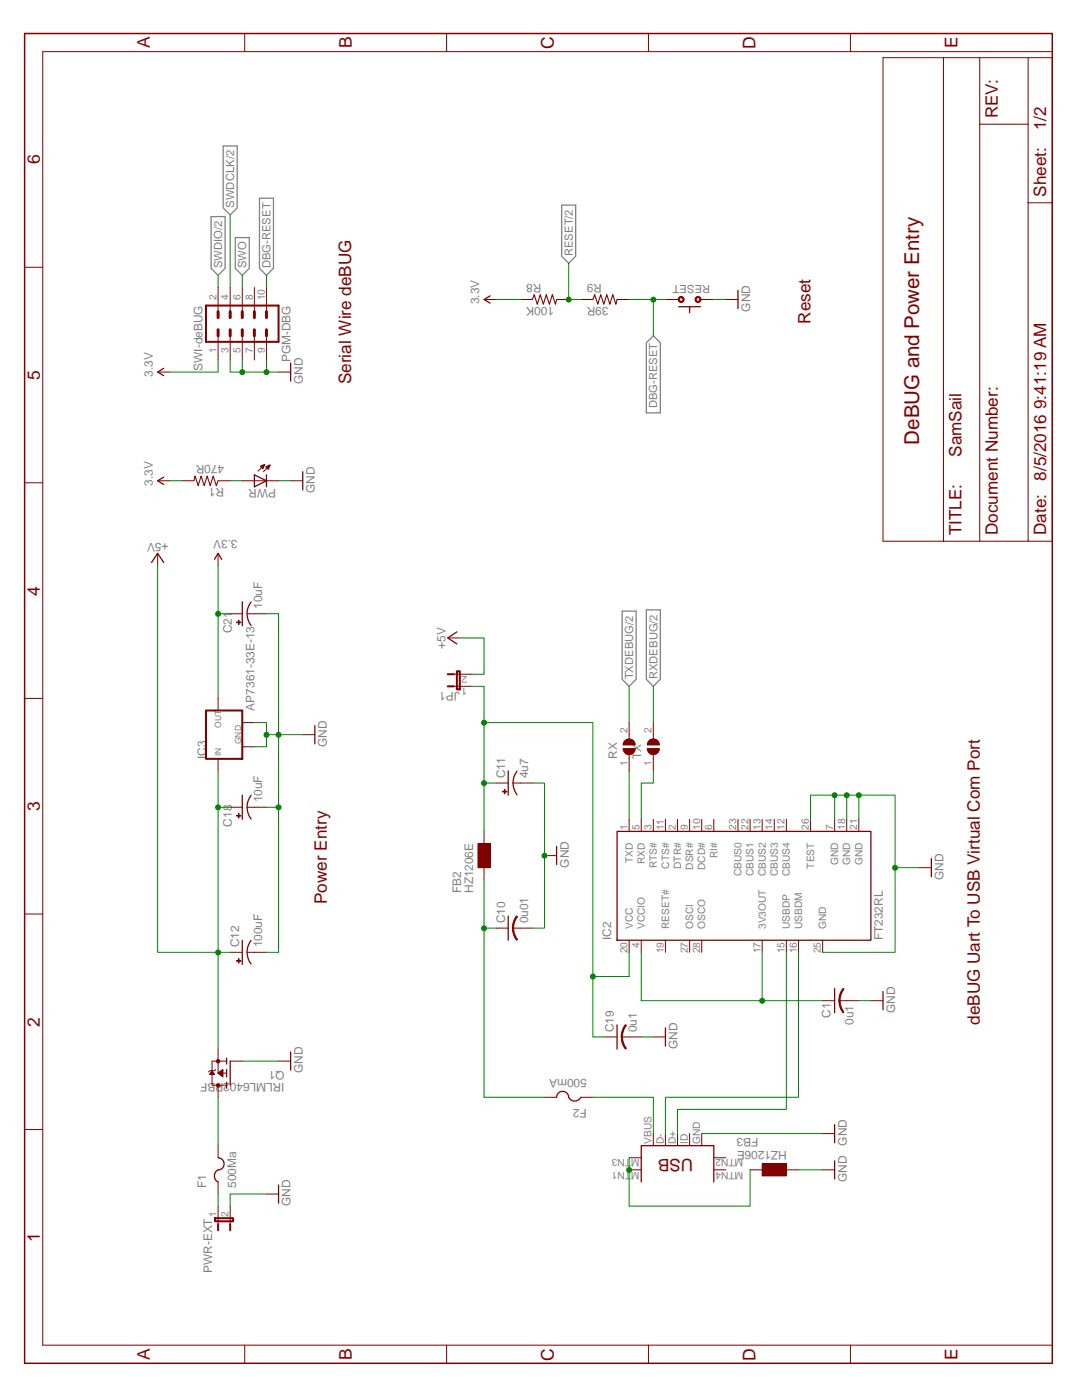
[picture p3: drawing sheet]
<svg xmlns="http://www.w3.org/2000/svg" width="216mm" height="279mm" viewBox="0 0 216 279" stroke-linecap="round" stroke-linejoin="round" font-family="sans-serif">
<path d="M44.5 29.1h2.8v12.4l-1.4 1.4-1.4-1.4zM51.8 39.6h2.8v14l-1.4 1.3-1.4-1.3zM42.1 43.2h2.8v10.4l-1.4 1.3-1.4-1.3zM46.9 47.4h2.8v6.2l-1.4 1.3-1.4-1.3zM112.1 40.9h2.8v10.2l-1.4 1.4-1.4-1.4zM130.4 67l1.4 1.4v14h-2.8v-14zM124.1 122h2.8v13.6l-1.4 1.4-1.4-1.4zM129 121.7h2.8v13.9l-1.4 1.4-1.4-1.4z" fill="none" stroke="#808080" stroke-width=".25"/>
<path d="M4.9 6.7h205.1v265.4h-205.1z" fill="none" stroke="#800000" stroke-width=".3"/>
<g fill="none" stroke="#800000" stroke-width=".2">
<path d="M48.8 6.7v3.6M89.1 6.7v3.6M129.4 6.7v3.6M169.7 6.7v3.6M188.3 11.5v96.5M195.5 11.5v96.5M205.1 11.5h-28.9v96.5h28.9M210 10.3h-201.5v258.2h201.5M195.5 24.8h9.6M205.1 24.8v-13.3h4.9v96.5h-4.9v-67.5M205.1 24.8v15.7M4.9 53.3h3.6"/>
<path d="M43.5 57.4v4.8M45.9 57.4v4.8M48.3 57.4v4.8M50.8 57.4v4.8M53.2 57.4v4.8M205.1 40.5h4.9M43.5 67v4.8M45.9 67v4.8M48.3 67v4.8M50.8 67v4.8M53.2 67v4.8M55.6 74.3h2.4"/>
<path d="M4.9 96.4h3.6M31.5 95.9h2.4M36.3 95.9h2.4M43.5 95.9h2.4M48.3 95.9h7.3M52 93.1l.8-.4-.3 .9zM52 93v.1M52.1 93v.2M52.2 92.9v.4M52.3 92.9v.6M52.5 92.9v.6M52.6 92.8v.5"/>
<path d="M52.7 92.8v.2M52.8 92.7h.1M52.8 92.7l-1.3 1.3M53 93.2l.9-.4-.4 .9zM53.1 93.2v.1M53.2 93.1v.3M53.4 93v.5M53.5 93v.6M53.6 93v.5M53.7 92.9v.4M53.8 92.9v.1M53.9 92.8l-1.3 1.3"/>
<path d="M58 95.9h2.4M4.9 139.4h3.6M4.9 182.4h3.6M43 213.4l-.2 .3h-1l-.2 .2M43.5 211.8v2.4h1.7M45.2 211.8h-2.9v4.8h2.9M4.9 225.4h3.6M53.2 238.3h2.4M48.8 268.5v3.6M89.1 268.5v3.6M129.4 268.5v3.6M169.7 268.5v3.6"/>
</g>
<path d="M41.1 61h14.5v7.2h-14.5z" fill="none" stroke="#800000" stroke-width=".4"/>
<path d="M43.5 65.8v1.2M43.5 62.2v1.2M45.9 65.8v1.2M45.9 62.2v1.2M48.3 65.8v1.2M48.3 62.2v1.2M50.8 62.2v1.2M50.8 65.8v1.2M53.2 62.2v1.2M53.2 65.8v1.2" fill="none" stroke="#800000" stroke-width=".59"/>
<path d="M58 72.4v3.7M32.7 95.2l-1.2 .7 1.2 .8M50.8 94.8l2.4 1.1-2.4 1.3zM53.2 94.8v2.4M60.4 94.1v3.7M45.2 213.4v1.5M45.2 216v1.2M45.2 211.2v1.2M45.9 211.8v4.8M55.6 236.5v3.6" fill="none" stroke="#800000" stroke-width=".25"/>
<path d="M38.7 95.9l.2-.9 .6 1.9 .6-1.9 .6 1.9 .6-1.9 .7 1.9 .5-1.9 .7 1.9 .3-1" fill="none" stroke="#800000" stroke-width=".21"/>
<circle cx="43.5" cy="211.8" r=".34" fill="#800000"/>
<circle cx="43.5" cy="211.8" r=".34" fill="none" stroke="#800000" stroke-width=".2"/>
<circle cx="43.5" cy="216.6" r=".34" fill="#800000"/>
<g fill="none" stroke="#800000" stroke-width=".2">
<path d="M31.5 110.4v2.4M49.3 161.1h1.5M41.8 214.4h.1M42 214.2v.2M42.1 214.1v.3M42.2 213.9v.5M42.3 213.7v.7M42.3 213.7l.5 .7h-1zM42.4 213.8v.6M42.5 214v.4M42.6 214.2v.2M42.7 214.3v.1"/>
<path d="M43.5 214.2h.1M43.5 214.2l1-.8v1.5zM43.5 209.4v2.4M43.5 216.6v2.4M43.6 214.1v.2M43.8 214v.4M43.9 213.9v.5M44 213.8v.7M44.1 213.7v.9M44.2 213.7v1M44.3 213.6v1.2M44.4 213.5v1.4"/>
<path d="M45.9 211.8h2.4M55.6 211.8h2.4M43.5 240.7v3.6M45.9 240.7v3.6"/>
<circle cx="43.5" cy="216.6" r=".34"/>
</g>
<path d="M42.9 243.1h3.6v.6h-3.6zM43.5 244.3v1.2M45.9 244.3v1.2" fill="none" stroke="#800000" stroke-width=".4"/>
<path d="M30.2 112.2l1.3-1.8 1.2 1.8M48.3 158.7v4.8M50.1 158.7a3.9 3.9 0 0 0 0 4.7M58 210v3.6" fill="none" stroke="#800000" stroke-width=".25"/>
<path d="M47.6 162.4h.1v.8h-.1z" fill="#800000"/>
<path d="M47.6 162.4h.1v.8h-.1z" fill="none" stroke="#800000" stroke-width=".2"/>
<path d="M47.2 162.8h.9v.1h-.9z" fill="#800000"/>
<path d="M49.3 122.5h1.5M45.9 161.1h2.4M47.2 162.8h.9v.1h-.9zM50.8 161.1h2.4" fill="none" stroke="#800000" stroke-width=".2"/>
<path d="M48.3 120.1v4.8M50.1 120.1a3.8 3.8 0 0 0 0 4.7" fill="none" stroke="#800000" stroke-width=".25"/>
<path d="M47.6 123.8h.1v.8h-.1z" fill="#800000"/>
<path d="M47.6 123.8h.1v.8h-.1z" fill="none" stroke="#800000" stroke-width=".2"/>
<path d="M47.2 124.1h.9v.2h-.9z" fill="#800000"/>
<g fill="none" stroke="#800000" stroke-width=".2">
<path d="M96.6 59.8h2.4M103.8 59.8h2.4M111.1 59.8h2.4M115.9 59.8h2.4M123.1 59.8h2.4M132.8 59.8h2.4M140 59.8h2.4M144.8 59.8h2.5M31.5 74.3h2.4M43.5 110.4v2.4M43.5 139.4v2.4M45.9 122.5h2.4"/>
<path d="M47.2 124.1h.9v.2h-.9zM50.8 122.5h2.4M43.5 151.4v2.5M48.3 149h2.5M48.3 144.2h2.5M60.4 146.6h2.4M43.5 228.6v2.5M43.5 235.9v2.4"/>
</g>
<path d="M97.8 59.1l-1.2 .7 1.2 .7M147.3 58v3.6M32.7 73.5l-1.2 .8 1.2 .7M42.8 111.6l.7-1.2 .7 1.2M62.8 144.8v3.6M43.5 231.1a1.21 1.21 0 0 1 1.2 1.2 1.21 1.21 0 0 1-1.2 1.2 1.35 1.35 0 0 0-.7 1.2 1.35 1.35 0 0 0 .7 1.2" fill="none" stroke="#800000" stroke-width=".25"/>
<path d="M41.1 141.8h7.2v9.6h-7.2z" fill="none" stroke="#800000" stroke-width=".4"/>
<path d="M106.2 59.8l.4-1 .6 1.9 .6-1.9 .6 1.9 .6-1.9 .6 1.9 .6-1.9 .6 1.9 .3-.9M118.3 59.8l.4-1 .6 1.9 .6-1.9 .6 1.9 .6-1.9 .6 1.9 .6-1.9 .6 1.9 .2-.9" fill="none" stroke="#800000" stroke-width=".21"/>
<path d="M138.9 59.4a.6 .6 0 0 1 .9 .1 .6 .6 0 0 1-.5 .9v-.3l-.3-.1-.1-.2 .1-.2 .3-.2 .3 .2v.2l-.3 .3v.3a.59 .59 0 0 1-.6-.4 .59 .59 0 0 1 .2-.6z" fill-rule="evenodd" fill="#800000"/>
<path d="M138.9 59.4a.6 .6 0 0 1 .9 .1 .6 .6 0 0 1-.5 .9v-.3l-.3-.1-.1-.2 .1-.2 .3-.2 .3 .2v.2l-.3 .3v.3a.59 .59 0 0 1-.6-.4 .59 .59 0 0 1 .2-.6z" fill="none" stroke="#800000" stroke-width=".2"/>
<path d="M135.4 59.4a.6 .6 0 0 1 1 .1 .6 .6 0 0 1-.5 .9v-.3l-.3-.3v-.2l.3-.2 .3 .2 .1 .2-.4 .3v.3a.59 .59 0 0 1-.5-.4 .59 .59 0 0 1 0-.6z" fill-rule="evenodd" fill="#800000"/>
<path d="M135.2 59.8h.2M135.4 59.4a.6 .6 0 0 1 1 .1 .6 .6 0 0 1-.5 .9v-.3l-.3-.3v-.2l.3-.2 .3 .2 .1 .2-.4 .3v.3a.59 .59 0 0 1-.5-.4 .59 .59 0 0 1 0-.6zM139.8 59.8h.2M49.3 190.1h1.5" fill="none" stroke="#800000" stroke-width=".2"/>
<path d="M135.4 61.2h4.4M137.6 61.2v1.2M48.3 187.6v4.9M50.1 187.7a3.8 3.8 0 0 0 0 4.7" fill="none" stroke="#800000" stroke-width=".25"/>
<path d="M47.6 191.3h.1v.9h-.1z" fill="#800000"/>
<path d="M47.6 191.3h.1v.9h-.1z" fill="none" stroke="#800000" stroke-width=".2"/>
<path d="M47.2 191.7h.9v.1h-.9z" fill="#800000"/>
<path d="M45.9 190.1h2.4M47.2 191.7h.9v.1h-.9zM50.8 190.1h2.4M167.5 199.7h1.5" fill="none" stroke="#800000" stroke-width=".2"/>
<path d="M166.5 197.3v4.8" fill="none" stroke="#800000" stroke-width=".25"/>
<path d="M168.2 197.3l.2 .1-.7 1.3-.1 1h-.2v-.3a3.8 3.8 0 0 1 .8-2.1z" fill-rule="evenodd" fill="#800000"/>
<path d="M168.2 197.3l.2 .1-.7 1.3-.1 1h-.2v-.3a3.8 3.8 0 0 1 .8-2.1z" fill="none" stroke="#800000" stroke-width=".2"/>
<path d="M167.4 199.7h.2l.3 1.4 .5 .9-.2 .1-.6-1.1z" fill-rule="evenodd" fill="#800000"/>
<path d="M164.1 199.7h2.4M167.4 199.7h.2l.3 1.4 .5 .9-.2 .1-.6-1.1zM169 199.7h2.4M124.1 206.9h1.4" fill="none" stroke="#800000" stroke-width=".2"/>
<path d="M123.1 204.5v4.9" fill="none" stroke="#800000" stroke-width=".25"/>
<path d="M124.8 204.5l.2 .1-.5 .9-.3 1.4h-.2l.2-1.2z" fill-rule="evenodd" fill="#800000"/>
<path d="M124.8 204.5l.2 .1-.5 .9-.3 1.4h-.2l.2-1.2z" fill="none" stroke="#800000" stroke-width=".2"/>
<path d="M124 206.9h.2l.1 1 .7 1.3-.2 .2-.6-1.2z" fill-rule="evenodd" fill="#800000"/>
<path d="M102.4 185.2h1.4M120.7 206.9h2.4M124 206.9h.2l.1 1 .7 1.3-.2 .2-.6-1.2zM125.5 206.9h2.5" fill="none" stroke="#800000" stroke-width=".2"/>
<path d="M101.4 182.8v4.8" fill="none" stroke="#800000" stroke-width=".25"/>
<path d="M103.1 182.8l.2 .1-.5 .9-.3 1.4h-.3l.2-1.3z" fill-rule="evenodd" fill="#800000"/>
<path d="M103.1 182.8l.2 .1-.5 .9-.3 1.4h-.3l.2-1.3z" fill="none" stroke="#800000" stroke-width=".2"/>
<path d="M102.3 185.2h.2l.1 1 .7 1.3-.2 .1-.6-1.1z" fill-rule="evenodd" fill="#800000"/>
<path d="M102.4 156.3h1.4M99 185.2h2.4M102.3 185.2h.2l.1 1 .7 1.3-.2 .1-.6-1.1zM103.8 185.2h2.4" fill="none" stroke="#800000" stroke-width=".2"/>
<path d="M101.4 153.9v4.8M103.2 153.9a3.9 3.9 0 0 0 0 4.7" fill="none" stroke="#800000" stroke-width=".25"/>
<path d="M100.6 157.6h.2v.8h-.2z" fill="#800000"/>
<path d="M100.6 157.6h.2v.8h-.2z" fill="none" stroke="#800000" stroke-width=".2"/>
<path d="M100.3 157.9h.8v.2h-.8z" fill="#800000"/>
<path d="M99 156.3h2.4M100.3 157.9h.8v.2h-.8zM103.8 156.3h2.4" fill="none" stroke="#800000" stroke-width=".2"/>
<path d="M95.4 168.3h2.4v4.9h-2.4z" fill="#800000"/>
<g fill="none" stroke="#800000" stroke-width=".2">
<path d="M95.4 168.3h2.4v4.9h-2.4zM96.6 165.9v2.4M96.6 173.2v2.4M125.5 163.5v2.4M128 163.5v2.4M130.4 163.5v2.4M132.8 163.5v2.4M135.2 163.5v2.4M137.6 163.5v2.4M140 163.5v2.4M142.4 163.5v2.4M147.3 163.5v2.4"/>
<path d="M149.7 163.5v2.4M152.1 163.5v2.4M154.5 163.5v2.4M156.9 163.5v2.4M161.7 163.5v2.4M166.5 163.5v2.4M169 163.5v2.4M171.4 163.5v2.4M125.5 187.6v2.5M128 187.6v2.5M132.8 187.6v2.5M137.6 187.6v2.5"/>
<path d="M140 187.6v2.5M152.1 187.6v2.5M156.9 187.6v2.5M159.3 187.6v2.5M164.1 187.6v2.5M108.6 219h2.5M115.9 219h2.4M125.5 231.1h2.5M125.5 233.5h2.5M130.4 226.2v2.4M132.8 226.2v2.4M135.2 226.2v2.4"/>
<path d="M137.6 226.2v2.4M140 226.2v2.4M142.4 231.1h2.4M142.4 233.5h2.4"/>
</g>
<path d="M123.1 165.9h50.7v21.7h-50.7zM111.1 219a1.21 1.21 0 0 1 1.2-1.2 1.21 1.21 0 0 1 1.2 1.2 1.34 1.34 0 0 0 1.2 .7 1.34 1.34 0 0 0 1.2-.7M128 235.9v-7.3h14.4v7.3" fill="none" stroke="#800000" stroke-width=".25"/>
<path d="M124.9 147.7a1.21 1.21 0 0 1 1.8 1h-2.4l.2-.7z" fill-rule="evenodd" fill="#800000"/>
<path d="M124.9 147.7a1.21 1.21 0 0 1 1.8 1h-2.4l.2-.7z" fill="none" stroke="#800000" stroke-width=".2"/>
<path d="M124.3 149.4h2.4a1.21 1.21 0 0 1-1.2 1.2 1.21 1.21 0 0 1-1.2-1.2z" fill-rule="evenodd" fill="#800000"/>
<path d="M124.3 149.4h2.4a1.21 1.21 0 0 1-1.2 1.2 1.21 1.21 0 0 1-1.2-1.2zM125.5 144.2v3.3M125.5 150.6v3.3" fill="none" stroke="#800000" stroke-width=".2"/>
<path d="M129.7 147.7a1.21 1.21 0 0 1 1.9 1h-2.4l.1-.7z" fill-rule="evenodd" fill="#800000"/>
<path d="M129.7 147.7a1.21 1.21 0 0 1 1.9 1h-2.4l.1-.7z" fill="none" stroke="#800000" stroke-width=".2"/>
<path d="M129.2 149.4h2.4a1.21 1.21 0 0 1-1.2 1.2 1.21 1.21 0 0 1-1.2-1.2z" fill-rule="evenodd" fill="#800000"/>
<path d="M129.2 149.4h2.4a1.21 1.21 0 0 1-1.2 1.2 1.21 1.21 0 0 1-1.2-1.2zM130.4 144.2v3.3M130.4 150.6v3.3" fill="none" stroke="#800000" stroke-width=".2"/>
<path d="M152.1 232.3h4.8v2.4h-4.8z" fill="#800000"/>
<path d="M89.3 127.3h2.5M90.6 137h3.6M90.6 134.6h3.6M108.6 170.8h2.5M183.4 173.2h2.4M173.8 199.7h2.4M130.4 206.9h2.4M149.7 233.5h2.4M152.1 232.3h4.8v2.4h-4.8zM156.9 233.5h2.4M164.1 233.5h2.4M164.1 226.2h2.4" fill="none" stroke="#800000" stroke-width=".2"/>
<path d="M91.2 126.1l-1.9 1.2 1.9 1.2M111.1 168.9v3.7M185.8 171.3v3.7M176.2 197.9v3.6M132.8 205.1v3.6M166.5 224.4v3.6M166.5 231.7v3.6" fill="none" stroke="#800000" stroke-width=".25"/>
<path d="M89.3 137h1.3M89.3 134.6h1.3M91.2 134h.6v3.6h-.6z" fill="none" stroke="#800000" stroke-width=".4"/>
<path d="M45.9 74.3h2.4M48.3 71.8v2.5h4.9v-2.5M55.6 95.9h2.4M53.2 238.3h-7.3v2.4" fill="none" stroke="#008000" stroke-width=".2"/>
<circle cx="48.3" cy="74.3" r=".49" fill="#008000"/>
<g fill="none" stroke="#008000" stroke-width=".2">
<path d="M45.9 71.8v2.5M53.2 74.3h2.4"/>
<circle cx="48.3" cy="74.3" r=".49"/>
</g>
<circle cx="53.2" cy="74.3" r=".49" fill="#008000"/>
<g fill="none" stroke="#008000" stroke-width=".2">
<path d="M53.2 122.5h2.4v24.1h-2.4M55.6 146.6v14.5M48.3 211.8h7.3"/>
<circle cx="53.2" cy="74.3" r=".49"/>
</g>
<circle cx="55.6" cy="146.6" r=".49" fill="#008000"/>
<g fill="none" stroke="#008000" stroke-width=".2">
<path d="M50.8 144.2h2.4v4.8h-2.4M55.6 146.6h4.8M53.2 161.1h2.4"/>
<circle cx="55.6" cy="146.6" r=".49"/>
</g>
<circle cx="53.2" cy="146.6" r=".49" fill="#008000"/>
<g fill="none" stroke="#008000" stroke-width=".2">
<path d="M55.6 161.1v29h-2.4"/>
<circle cx="53.2" cy="146.6" r=".49"/>
</g>
<circle cx="55.6" cy="161.1" r=".49" fill="#008000"/>
<g fill="none" stroke="#008000" stroke-width=".2">
<path d="M142.4 59.8h2.4M106.2 156.3h2.4v28.9h-2.4M140 226.2h24.1"/>
<circle cx="55.6" cy="161.1" r=".49"/>
</g>
<circle cx="108.6" cy="170.8" r=".49" fill="#008000"/>
<g fill="none" stroke="#008000" stroke-width=".2">
<path d="M166.5 158.7h-4.8v4.8M169 158.7v4.8M171.4 158.7v4.8M166.5 163.5v-4.8h12.1v14.5h4.8M178.6 173.2v16.9h-14.5M171.4 199.7h2.4"/>
<circle cx="108.6" cy="170.8" r=".49"/>
</g>
<circle cx="169" cy="158.7" r=".49" fill="#008000"/>
<circle cx="169" cy="158.7" r=".49" fill="none" stroke="#008000" stroke-width=".2"/>
<circle cx="171.4" cy="158.7" r=".49" fill="#008000"/>
<circle cx="171.4" cy="158.7" r=".49" fill="none" stroke="#008000" stroke-width=".2"/>
<circle cx="178.6" cy="173.2" r=".49" fill="#008000"/>
<circle cx="178.6" cy="173.2" r=".49" fill="none" stroke="#008000" stroke-width=".2"/>
<circle cx="166.5" cy="158.7" r=".49" fill="#008000"/>
<g fill="none" stroke="#008000" stroke-width=".2">
<path d="M43.5 54.9v2.5M45.9 42.9v14.5M48.3 54.9v2.5M45.9 95.9h2.4M31.5 112.8v77.3h12v19.3M43.5 161.1v29M43.5 219v9.6M128 206.9h2.4M159.3 233.5h4.8"/>
<circle cx="166.5" cy="158.7" r=".49"/>
</g>
<circle cx="43.5" cy="190.1" r=".49" fill="#008000"/>
<g fill="none" stroke="#008000" stroke-width=".2">
<path d="M43.5 153.9v7.2h2.4"/>
<circle cx="43.5" cy="190.1" r=".49"/>
</g>
<circle cx="43.5" cy="161.1" r=".49" fill="#008000"/>
<g fill="none" stroke="#008000" stroke-width=".2">
<path d="M53.2 54.9v2.5M125.5 59.8h7.3M130.4 59.8v7.2M91.8 127.3h4.8v7.3h-2.4M43.5 190.1h2.4"/>
<circle cx="43.5" cy="161.1" r=".49"/>
</g>
<circle cx="130.4" cy="59.8" r=".49" fill="#008000"/>
<g fill="none" stroke="#008000" stroke-width=".2">
<path d="M43.5 71.8v2.5h-9.6M33.9 95.9h2.4M43.5 112.8v9.7M45.9 122.5h-2.4v16.9M43.5 238.3v2.4"/>
<circle cx="130.4" cy="59.8" r=".49"/>
</g>
<circle cx="43.5" cy="122.5" r=".49" fill="#008000"/>
<g fill="none" stroke="#008000" stroke-width=".2">
<path d="M99 59.8h4.8M113.5 52.5v7.3h2.4"/>
<circle cx="43.5" cy="122.5" r=".49"/>
</g>
<circle cx="113.5" cy="59.8" r=".49" fill="#008000"/>
<g fill="none" stroke="#008000" stroke-width=".2">
<path d="M96.6 175.6v9.6M99 185.2h-2.4v33.8h12"/>
<circle cx="113.5" cy="59.8" r=".49"/>
</g>
<circle cx="96.6" cy="185.3" r=".49" fill="#008000"/>
<g fill="none" stroke="#008000" stroke-width=".2">
<path d="M128 199.7h24.1M152.1 190.1v9.6h12M156.9 190.1v31.3h-21.7v4.8M159.3 190.1v28.9h-26.5v7.2"/>
<circle cx="96.6" cy="185.3" r=".49"/>
</g>
<circle cx="152.1" cy="199.7" r=".49" fill="#008000"/>
<g fill="none" stroke="#008000" stroke-width=".2">
<path d="M125.5 137v7.2M130.4 137v7.2M125.5 153.9v9.6M130.4 153.9v2.4h-2.4v7.2M128 190.1v9.6M118.3 219h12.1v7.2M125.5 231.1v9.6h24.2v-7.2"/>
<circle cx="152.1" cy="199.7" r=".49"/>
</g>
<circle cx="125.5" cy="233.5" r=".49" fill="#008000"/>
<g fill="none" stroke="#008000" stroke-width=".2">
<path d="M96.6 144.2h21.7v62.7h2.4M125.5 190.1v4.8h-7.2"/>
<circle cx="125.5" cy="233.5" r=".49"/>
</g>
<circle cx="118.3" cy="194.9" r=".49" fill="#008000"/>
<g fill="none" stroke="#008000" stroke-width=".2">
<path d="M96.6 156.3h2.4M96.6 144.2v21.7"/>
<circle cx="118.3" cy="194.9" r=".49"/>
</g>
<circle cx="96.6" cy="156.3" r=".49" fill="#008000"/>
<g fill="none" stroke="#008000" stroke-width=".2">
<path d="M94.2 137h2.4v7.2"/>
<circle cx="96.6" cy="156.3" r=".49"/>
</g>
<circle cx="96.6" cy="144.2" r=".49" fill="#008000"/>
<circle cx="96.6" cy="144.2" r=".49" fill="none" stroke="#008000" stroke-width=".2"/>
<text font-size="4.1" fill="#800000" x="183.4" y="88.7" transform="rotate(-90 183.4 88.7)">DeBUG and Power Entry</text>
<g font-size="3.5" fill="#800000">
<text x="29.9" y="9.7" transform="rotate(-90 29.9 9.7)">A</text>
<text x="70.2" y="9.7" transform="rotate(-90 70.2 9.7)">B</text>
<text x="110.5" y="9.8" transform="rotate(-90 110.5 9.8)">C</text>
<text x="150.8" y="9.8" transform="rotate(-90 150.8 9.8)">D</text>
<text x="191.1" y="9.7" transform="rotate(-90 191.1 9.7)">E</text>
<text x="8" y="32.8" transform="rotate(-90 8 32.8)">6</text>
<text x="8" y="75.8" transform="rotate(-90 8 75.8)">5</text>
<text x="8" y="118.9" transform="rotate(-90 8 118.9)">4</text>
<text x="8" y="161.9" transform="rotate(-90 8 161.9)">3</text>
<text x="8" y="204.9" transform="rotate(-90 8 204.9)">2</text>
<text x="8" y="247.9" transform="rotate(-90 8 247.9)">1</text>
<text x="29.9" y="271.4" transform="rotate(-90 29.9 271.4)">A</text>
<text x="70.2" y="271.4" transform="rotate(-90 70.2 271.4)">B</text>
<text x="110.5" y="271.5" transform="rotate(-90 110.5 271.5)">C</text>
<text x="150.8" y="271.5" transform="rotate(-90 150.8 271.5)">D</text>
<text x="191.1" y="271.4" transform="rotate(-90 191.1 271.4)">E</text>
</g>
<g font-size="3.4" fill="#800000">
<text x="199.1" y="23.6" transform="rotate(-90 199.1 23.6)">REV:</text>
<text x="208.8" y="26" transform="rotate(-90 208.8 26)">1/2</text>
<text x="208.8" y="39.3" transform="rotate(-90 208.8 39.3)">Sheet:</text>
<text x="161.7" y="64.6" transform="rotate(-90 161.7 64.6)">Reset</text>
<text x="70.1" y="76.7" transform="rotate(-90 70.1 76.7)">Serial Wire deBUG</text>
<text x="191.9" y="91.1" transform="rotate(-90 191.9 91.1)">SamSail</text>
<text x="208.8" y="96" transform="rotate(-90 208.8 96)">8/5/2016 9:41:19 AM</text>
<text x="191.9" y="106.8" transform="rotate(-90 191.9 106.8)">TITLE:</text>
<text x="199.1" y="106.8" transform="rotate(-90 199.1 106.8)">Document Number:</text>
<text x="208.8" y="106.8" transform="rotate(-90 208.8 106.8)">Date:</text>
<text x="65.2" y="180.4" transform="rotate(-90 65.2 180.4)">Power Entry</text>
<text x="195.5" y="204.5" transform="rotate(-90 195.5 204.5)">deBUG Uart To USB Virtual Com Port</text>
<text x="138.3" y="231.3" transform="rotate(-180 138.3 231.3)">USB</text>
</g>
<g font-size="2.4" fill="#808080">
<text x="108.1" y="56.7" transform="rotate(-180 108.1 56.7)">R8</text>
<text x="120.1" y="56.7" transform="rotate(-180 120.1 56.7)">R9</text>
<text x="95.6" y="60.7" transform="rotate(-90 95.6 60.7)">3.3V</text>
<text x="110.6" y="61.2" transform="rotate(-180 110.6 61.2)">100K</text>
<text x="121.4" y="61.2" transform="rotate(-180 121.4 61.2)">39R</text>
<text x="149.7" y="62.2" transform="rotate(-90 149.7 62.2)">GND</text>
<text x="30.5" y="75.2" transform="rotate(-90 30.5 75.2)">3.3V</text>
<text x="40.4" y="74.1" transform="rotate(-90 40.4 74.1)">SWI-deBUG</text>
<text x="58" y="72.3" transform="rotate(-90 58 72.3)">PGM-DBG</text>
<text x="60.4" y="76.7" transform="rotate(-90 60.4 76.7)">GND</text>
<text x="44.7" y="92.8" transform="rotate(-180 44.7 92.8)">470R</text>
<text x="30.5" y="96.9" transform="rotate(-90 30.5 96.9)">3.3V</text>
<text x="44.7" y="97.4" transform="rotate(-180 44.7 97.4)">R1</text>
<text x="55.1" y="97.6" transform="rotate(-180 55.1 97.6)">PWR</text>
<text x="62.8" y="98.4" transform="rotate(-90 62.8 98.4)">GND</text>
<text x="47.4" y="107.8" transform="rotate(-180 47.4 107.8)">3.3V</text>
<text x="33.6" y="108.3" transform="rotate(-180 33.6 108.3)">+5V</text>
<text x="52.3" y="121.5" transform="rotate(-90 52.3 121.5)">10uF</text>
<text x="46.3" y="126.4" transform="rotate(-90 46.3 126.4)">C21</text>
<text x="88.9" y="129.4" transform="rotate(-90 88.9 129.4)">+5V</text>
<text x="50.8" y="141.8" transform="rotate(-90 50.8 141.8)">AP7361-33E-13</text>
<text x="91.8" y="138.2" transform="rotate(-180 91.8 138.2)">JP1</text>
<text x="65.2" y="149" transform="rotate(-90 65.2 149)">GND</text>
<text x="41.1" y="151.4" transform="rotate(-90 41.1 151.4)">IC3</text>
<text x="100.8" y="155.3" transform="rotate(-90 100.8 155.3)">C11</text>
<text x="105.4" y="155.3" transform="rotate(-90 105.4 155.3)">4u7</text>
<text x="123.1" y="151.4" transform="rotate(-90 123.1 151.4)">RX</text>
<text x="128" y="151.4" transform="rotate(-90 128 151.4)">TX</text>
<text x="52.3" y="160.1" transform="rotate(-90 52.3 160.1)">10uF</text>
<text x="46.3" y="165" transform="rotate(-90 46.3 165)">C18</text>
<text x="113.5" y="173.2" transform="rotate(-90 113.5 173.2)">GND</text>
<text x="92" y="178.2" transform="rotate(-90 92 178.2)">FB2</text>
<text x="94.4" y="178.2" transform="rotate(-90 94.4 178.2)">HZ1206E</text>
<text x="188.3" y="175.6" transform="rotate(-90 188.3 175.6)">GND</text>
<text x="100.8" y="184.3" transform="rotate(-90 100.8 184.3)">C10</text>
<text x="105.4" y="184.3" transform="rotate(-90 105.4 184.3)">0u01</text>
<text x="47.7" y="189.1" transform="rotate(-90 47.7 189.1)">C12</text>
<text x="52.3" y="189.1" transform="rotate(-90 52.3 189.1)">100uF</text>
<text x="121.9" y="187.6" transform="rotate(-90 121.9 187.6)">IC2</text>
<text x="176.2" y="187.6" transform="rotate(-90 176.2 187.6)">FT232RL</text>
<text x="165.7" y="203.1" transform="rotate(-90 165.7 203.1)">C1</text>
<text x="178.6" y="202.1" transform="rotate(-90 178.6 202.1)">GND</text>
<text x="122.5" y="206" transform="rotate(-90 122.5 206)">C19</text>
<text x="127.1" y="206" transform="rotate(-90 127.1 206)">0u1</text>
<text x="135.2" y="209.4" transform="rotate(-90 135.2 209.4)">GND</text>
<text x="170.3" y="204.5" transform="rotate(-90 170.3 204.5)">0u1</text>
<text x="56.8" y="213.7" transform="rotate(-180 56.8 213.7)">Q1</text>
<text x="60.4" y="214.2" transform="rotate(-90 60.4 214.2)">GND</text>
<text x="117.1" y="215.4" transform="rotate(-180 117.1 215.4)">500mA</text>
<text x="56.8" y="216.1" transform="rotate(-180 56.8 216.1)">IRLML6402PBF</text>
<text x="117.1" y="221.4" transform="rotate(-180 117.1 221.4)">F2</text>
<text x="151.3" y="227.2" transform="rotate(-180 151.3 227.2)">FB3</text>
<text x="157" y="229.6" transform="rotate(-180 157 229.6)">HZ1206E</text>
<text x="169" y="228.6" transform="rotate(-90 169 228.6)">GND</text>
<text x="41.1" y="237.1" transform="rotate(-90 41.1 237.1)">F1</text>
<text x="47.1" y="237.1" transform="rotate(-90 47.1 237.1)">500Ma</text>
<text x="169" y="235.9" transform="rotate(-90 169 235.9)">GND</text>
<text x="58" y="240.7" transform="rotate(-90 58 240.7)">GND</text>
<text x="42.3" y="254.1" transform="rotate(-90 42.3 254.1)">PWR-EXT</text>
</g>
<g font-size="2.2" fill="#808080">
<text x="46.7" y="41.5" transform="rotate(-90 46.7 41.5)">SWDCLK/2</text>
<text x="44.3" y="53.6" transform="rotate(-90 44.3 53.6)">SWDIO/2</text>
<text x="49.1" y="53.6" transform="rotate(-90 49.1 53.6)">SWO</text>
<text x="54" y="53.6" transform="rotate(-90 54 53.6)">DBG-RESET</text>
<text x="114.3" y="51.1" transform="rotate(-90 114.3 51.1)">RESET/2</text>
<text x="141.7" y="56.9" transform="rotate(-180 141.7 56.9)">RESET</text>
<text x="131.1" y="81.5" transform="rotate(-90 131.1 81.5)">DBG-RESET</text>
<text x="126.3" y="135.6" transform="rotate(-90 126.3 135.6)">TXDEBUG/2</text>
<text x="131.2" y="135.6" transform="rotate(-90 131.2 135.6)">RXDEBUG/2</text>
</g>
<g font-size="2" fill="#808080">
<text x="43.2" y="60" transform="rotate(-90 43.2 60)">2</text>
<text x="45.6" y="60" transform="rotate(-90 45.6 60)">4</text>
<text x="48" y="60" transform="rotate(-90 48 60)">6</text>
<text x="50.4" y="60" transform="rotate(-90 50.4 60)">8</text>
<text x="52.8" y="60" transform="rotate(-90 52.8 60)">10</text>
<text x="43.2" y="70.4" transform="rotate(-90 43.2 70.4)">1</text>
<text x="45.6" y="70.4" transform="rotate(-90 45.6 70.4)">3</text>
<text x="48" y="70.4" transform="rotate(-90 48 70.4)">5</text>
<text x="50.4" y="70.4" transform="rotate(-90 50.4 70.4)">7</text>
<text x="52.8" y="70.4" transform="rotate(-90 52.8 70.4)">9</text>
<text x="93.2" y="137.3" transform="rotate(-180 93.2 137.3)">1</text>
<text x="93.2" y="134.9" transform="rotate(-180 93.2 134.9)">2</text>
<text x="125.2" y="146.3" transform="rotate(-90 125.2 146.3)">2</text>
<text x="130" y="146.3" transform="rotate(-90 130 146.3)">2</text>
<text x="125.2" y="152.9" transform="rotate(-90 125.2 152.9)">1</text>
<text x="130" y="152.9" transform="rotate(-90 130 152.9)">1</text>
<text x="125.2" y="165.6" transform="rotate(-90 125.2 165.6)">1</text>
<text x="127.6" y="165.6" transform="rotate(-90 127.6 165.6)">5</text>
<text x="130" y="165.6" transform="rotate(-90 130 165.6)">3</text>
<text x="132.4" y="165.6" transform="rotate(-90 132.4 165.6)">11</text>
<text x="134.9" y="165.6" transform="rotate(-90 134.9 165.6)">2</text>
<text x="137.3" y="165.6" transform="rotate(-90 137.3 165.6)">9</text>
<text x="139.7" y="165.6" transform="rotate(-90 139.7 165.6)">10</text>
<text x="142.1" y="165.6" transform="rotate(-90 142.1 165.6)">6</text>
<text x="146.9" y="165.6" transform="rotate(-90 146.9 165.6)">23</text>
<text x="149.3" y="165.6" transform="rotate(-90 149.3 165.6)">22</text>
<text x="151.7" y="165.6" transform="rotate(-90 151.7 165.6)">13</text>
<text x="154.2" y="165.6" transform="rotate(-90 154.2 165.6)">14</text>
<text x="156.6" y="165.6" transform="rotate(-90 156.6 165.6)">12</text>
<text x="161.4" y="165.6" transform="rotate(-90 161.4 165.6)">26</text>
<text x="166.2" y="165.6" transform="rotate(-90 166.2 165.6)">7</text>
<text x="168.6" y="165.6" transform="rotate(-90 168.6 165.6)">18</text>
<text x="171" y="165.6" transform="rotate(-90 171 165.6)">21</text>
<text x="126.3" y="172.2" transform="rotate(-90 126.3 172.2)">TXD</text>
<text x="128.7" y="172.4" transform="rotate(-90 128.7 172.4)">RXD</text>
<text x="131.1" y="173.3" transform="rotate(-90 131.1 173.3)">RTS#</text>
<text x="133.5" y="173.3" transform="rotate(-90 133.5 173.3)">CTS#</text>
<text x="135.9" y="173.4" transform="rotate(-90 135.9 173.4)">DTR#</text>
<text x="138.3" y="173.5" transform="rotate(-90 138.3 173.5)">DSR#</text>
<text x="140.7" y="173.7" transform="rotate(-90 140.7 173.7)">DCD#</text>
<text x="143.2" y="171.3" transform="rotate(-90 143.2 171.3)">RI#</text>
<text x="162.4" y="173.4" transform="rotate(-90 162.4 173.4)">TEST</text>
<text x="167.3" y="172.7" transform="rotate(-90 167.3 172.7)">GND</text>
<text x="169.7" y="172.7" transform="rotate(-90 169.7 172.7)">GND</text>
<text x="172.1" y="172.7" transform="rotate(-90 172.1 172.7)">GND</text>
<text x="148" y="174.9" transform="rotate(-90 148 174.9)">CBUS0</text>
<text x="150.4" y="174.9" transform="rotate(-90 150.4 174.9)">CBUS1</text>
<text x="152.8" y="174.9" transform="rotate(-90 152.8 174.9)">CBUS2</text>
<text x="155.2" y="174.9" transform="rotate(-90 155.2 174.9)">CBUS3</text>
<text x="157.6" y="174.9" transform="rotate(-90 157.6 174.9)">CBUS4</text>
<text x="126.3" y="185.4" transform="rotate(-90 126.3 185.4)">VCC</text>
<text x="128.7" y="185.4" transform="rotate(-90 128.7 185.4)">VCCIO</text>
<text x="133.5" y="185.4" transform="rotate(-90 133.5 185.4)">RESET#</text>
<text x="138.3" y="185.4" transform="rotate(-90 138.3 185.4)">OSCI</text>
<text x="140.7" y="185.4" transform="rotate(-90 140.7 185.4)">OSCO</text>
<text x="152.8" y="185.4" transform="rotate(-90 152.8 185.4)">3V3OUT</text>
<text x="157.6" y="185.4" transform="rotate(-90 157.6 185.4)">USBDP</text>
<text x="160" y="185.4" transform="rotate(-90 160 185.4)">USBDM</text>
<text x="164.9" y="185.4" transform="rotate(-90 164.9 185.4)">GND</text>
<text x="125.2" y="190.2" transform="rotate(-90 125.2 190.2)">20</text>
<text x="127.6" y="189.1" transform="rotate(-90 127.6 189.1)">4</text>
<text x="132.4" y="190.2" transform="rotate(-90 132.4 190.2)">19</text>
<text x="137.3" y="190.2" transform="rotate(-90 137.3 190.2)">27</text>
<text x="139.7" y="190.2" transform="rotate(-90 139.7 190.2)">28</text>
<text x="151.7" y="190.2" transform="rotate(-90 151.7 190.2)">17</text>
<text x="156.6" y="190.2" transform="rotate(-90 156.6 190.2)">15</text>
<text x="159" y="190.2" transform="rotate(-90 159 190.2)">16</text>
<text x="163.8" y="190.2" transform="rotate(-90 163.8 190.2)">25</text>
<text x="127.6" y="231.4" transform="rotate(-180 127.6 231.4)">MTN3</text>
<text x="127.6" y="233.8" transform="rotate(-180 127.6 233.8)">MTN1</text>
<text x="130" y="228.3" transform="rotate(-90 130 228.3)">VBUS</text>
<text x="132.4" y="228.3" transform="rotate(-90 132.4 228.3)">D-</text>
<text x="134.9" y="228.3" transform="rotate(-90 134.9 228.3)">D+</text>
<text x="137.3" y="228.3" transform="rotate(-90 137.3 228.3)">ID</text>
<text x="139.7" y="228.3" transform="rotate(-90 139.7 228.3)">GND</text>
<text x="148.3" y="231.4" transform="rotate(-180 148.3 231.4)">MTN2</text>
<text x="148.3" y="233.8" transform="rotate(-180 148.3 233.8)">MTN4</text>
<text x="43.2" y="242.8" transform="rotate(-90 43.2 242.8)">1</text>
<text x="45.6" y="242.8" transform="rotate(-90 45.6 242.8)">2</text>
</g>
<g font-size="1.7" fill="#808080">
<text x="44.1" y="145.3" transform="rotate(-90 44.1 145.3)">OUT</text>
<text x="48.1" y="148.5" transform="rotate(-90 48.1 148.5)">GND</text>
<text x="44.1" y="150.9" transform="rotate(-90 44.1 150.9)">IN</text>
</g>
</svg>
